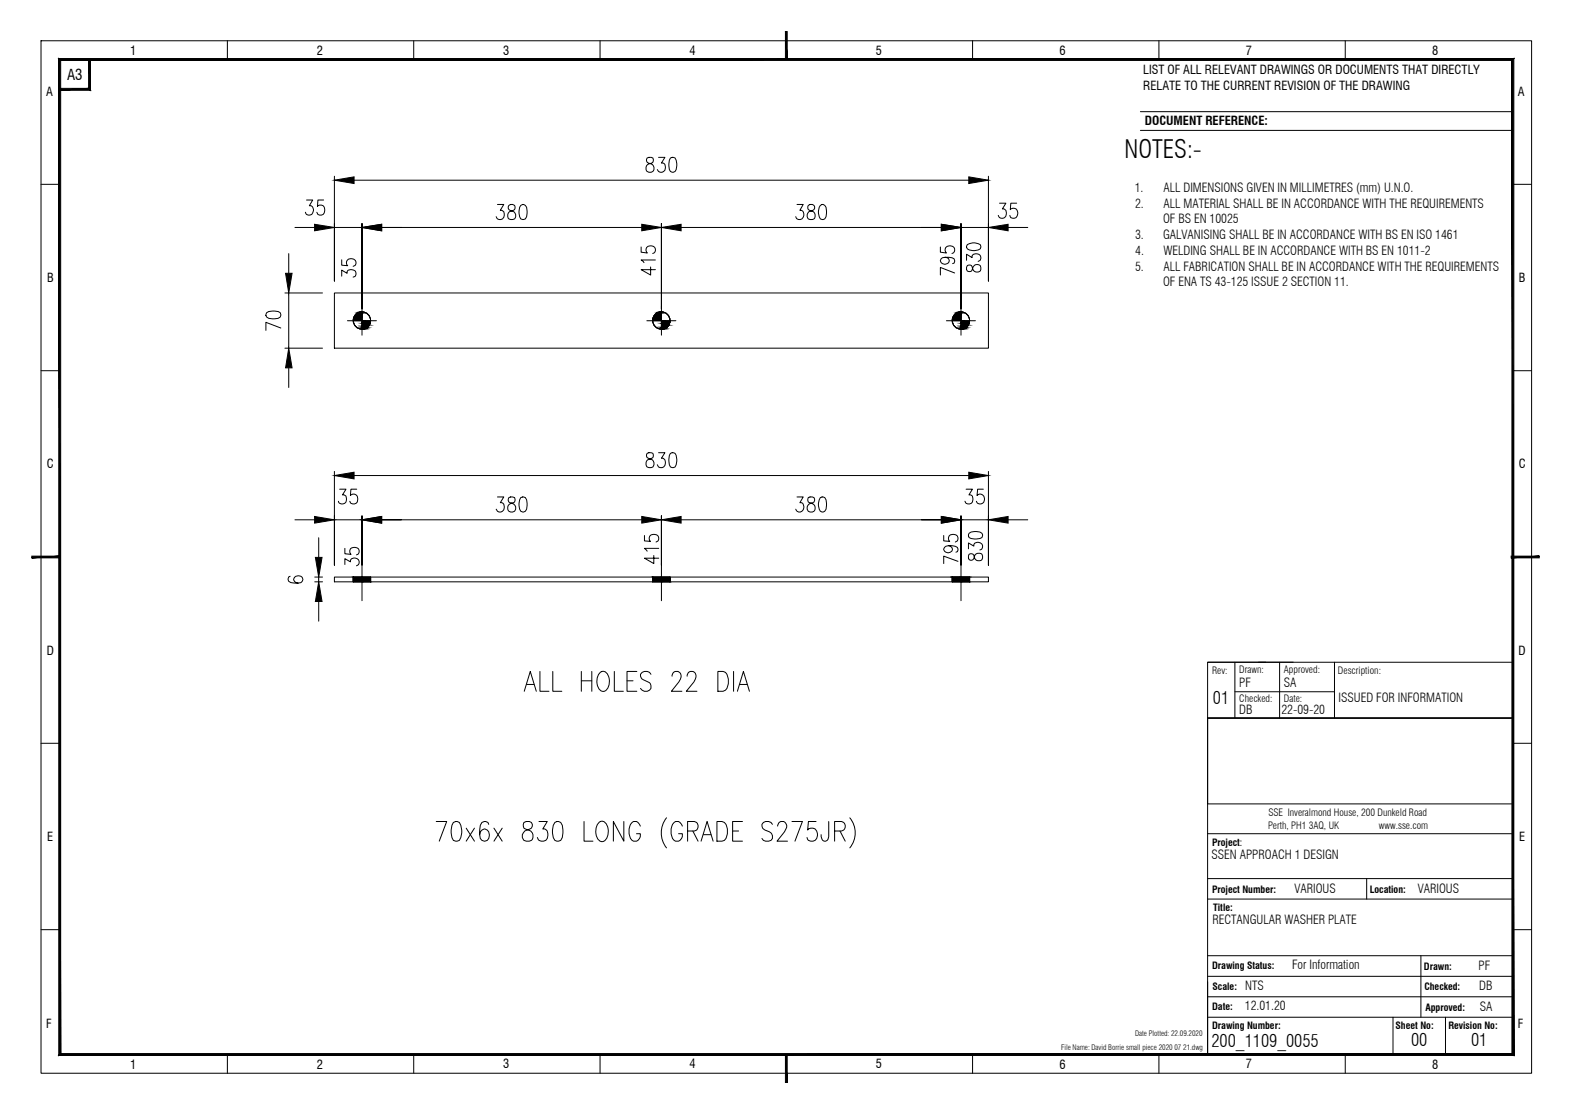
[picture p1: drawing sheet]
<svg xmlns="http://www.w3.org/2000/svg" width="420mm" height="297mm" viewBox="0 0 420 297" stroke-linecap="round" stroke-linejoin="round" font-family="sans-serif">
<!-- layer: Border -->
<g fill="none" stroke="#000" stroke-width=".27">
<path d="M304.4 29.8h99.4M304.4 34.8h99.4M322.4 176.7h81.4M345.2 176.7h-22.8v14.9h81.4h-81.4v89.8h81.4M356.2 176.7v14.9M403.8 213.5v18.1M322.4 222.5h81.4M322.4 234.5h81.4M322.4 239.9h81.4M364.8 234.5v5.4M322.4 255.1h81.4M379.3 255.1v16.4"/>
<path d="M322.4 260.6h81.4M322.4 266h81.4M322.4 271.5h81.4M371.8 271.5v9.9M385.9 271.5v9.9"/>
</g>
<!-- layer: Border Grid -->
<g fill="none" stroke="#000" stroke-width=".27">
<path d="M11 10.9h397.8v275.5h-397.8zM60.7 10.9v5M110.4 10.9v5M160.2 10.9v5M259.6 10.9v5M309.4 10.9v5M359.1 10.9v5M11 49.2h4.9M403.8 49.2h5M11 98.9h4.9M403.8 98.9h5M11 198.4h4.9"/>
<path d="M403.8 198.4h5M11 248.1h4.9M403.8 248.1h5M60.7 281.4v5M110.4 281.4v5M160.2 281.4v5M259.6 281.4v5M309.4 281.4v5M359.1 281.4v5"/>
</g>
<!-- layer: Border -->
<g fill="#000" stroke="#000" stroke-width=".27">
<path d="M15.7 15.6l.5 .5 387.9-.5zM16.2 16.1l387.9-.5-.5 .5zM404.1 15.6l-.5 .5 .5 265.6zM403.6 16.1l.5 265.6-.5-.5zM15.7 281.7h388.4l-.5-.5zM16.2 281.2h387.4l-387.9 .5zM15.7 15.6v266.1l.5-.5zM15.7 15.6l.5 .5v265.1z"/>
<path d="M15.9 23.6v.5l7.8-.5zM15.9 24.1l7.8-.5 .5 .5zM23.7 15.9v7.7l.5 .5zM23.7 15.9h.5v8.2z"/>
</g>
<!-- layer: 0 -->
<g fill="#000" stroke="#000" stroke-width=".27">
<path d="M209.7 8.4v7.5h.4zM209.7 8.4h.4v7.5z"/>
<path d="M8.5 148.9h7.4v-.5zM8.5 148.4h7.4l-7.4 .5z"/>
<path d="M403.4 148.9h7.5v-.5zM403.4 148.4h7.5l-7.5 .5z"/>
<path d="M209.7 281.4v7.5h.4zM209.7 281.4h.4v7.5z"/>
</g>
<path d="M329.6 176.7v14.9M335.9 176.7h2M341.6 176.7v14.9M403.8 176.7v14.9M322.4 191.6h81.4v22.9h-81.4zM329.6 184.6h26.6" fill="none" stroke="#000" stroke-width=".27"/>
<!-- layer: PDF16_Text -->
<g fill="none" stroke="#000" stroke-width=".27">
<path d="M144.1 179.2v5.3h2.4M147.6 179.2v5.3h2.4M155.2 179.2v5.3M158 179.2v5.3M160.2 179.5a1.41 1.41 0 0 1 2.3 1 3.4 3.4 0 0 1-1.1 3.9 1.79 1.79 0 0 1-2-1.9 3.6 3.6 0 0 1 .8-3zM164 179.2v5.3h2.4M170 179.2h-2.6v5.3h2.6M173.8 180a1.47 1.47 0 0 0-1.6-.9 1.47 1.47 0 0 0-1.2 1.4l.4 .7 1.6 .8a1.32 1.32 0 0 1 .8 1.3 1.32 1.32 0 0 1-1 1.2h-.8l-1-.8M191.6 179.2h1.4a2.08 2.08 0 0 1 1.4 2 3.9 3.9 0 0 1-.7 3l-.7 .3h-1.4zM195.8 179.2v5.3M139.9 184.5l1.6-5.3 1.7 5.3M140.5 182.7h2"/>
<path d="M155.2 181.7h2.8M167.4 181.7h1.6M179.4 180.5a1.35 1.35 0 0 1 .8-1.3h.8a1.67 1.67 0 0 1 .2 2.8l-2 2.5h2.8M183.4 180.5a1.35 1.35 0 0 1 .8-1.3h.8a1.36 1.36 0 0 1 .6 2l-.4 .8-2 2.5h2.8M196.8 184.5l1.6-5.3 1.7 5.3M197.4 182.7h2M116.4 219.2h2.8l-2 5.3M121 219.5l.7-.3 .9 .3a4.7 4.7 0 0 1 0 4.8l-.6 .2-1-.2a5 5 0 0 1 0-4.8zM139.9 219.5a1.24 1.24 0 0 0 .3 1.7l.8 .3a1.54 1.54 0 0 1 1.2 2.3 1.54 1.54 0 0 1-2.5 .2 1.61 1.61 0 0 1 1-2.5l.8-.3a1.04 1.04 0 0 0 .6-1 1.04 1.04 0 0 0-.8-1h-.8zM143.9 219.2h2.2l-1.2 2h.5a2.01 2.01 0 0 1 .3 3.1 1.47 1.47 0 0 1-2.2-.8M148.1 219.5l.6-.3 1 .3a5 5 0 0 1 0 4.8l-.6 .2-1-.2a4.7 4.7 0 0 1 0-4.8zM155.9 219.2v5.3h2.4"/>
<path d="M159.9 219.5a1.41 1.41 0 0 1 2.3 1 3.4 3.4 0 0 1-1.1 4 1.8 1.8 0 0 1-2-1.9l.1-1.8zM166.5 219.2v5.3l-2.8-5.3v5.3M177.9 218.3a6.5 6.5 0 0 0 0 8M191.4 219.2h1.3a2.04 2.04 0 0 1 1.5 2 3.8 3.8 0 0 1-.8 3.1l-.7 .2h-1.3zM198.2 219.2h-2.6v5.3h2.6M211.4 219.2h2.8l-2 5.3M217.8 219.2h-2l-.2 2.3a1.54 1.54 0 0 1 1.9-.3 1.54 1.54 0 0 1 .7 1.8 1.43 1.43 0 0 1-1.2 1.5 1.43 1.43 0 0 1-1.6-1M221.2 219.2v4.1l-.2 .7a.87 .87 0 0 1-.8 .5 .87 .87 0 0 1-.8-.5l-.2-1.2M226.8 218.3a6.3 6.3 0 0 1 0 8M124.4 221l2.2 3.5M126.6 221l-2.2 3.5M130.5 220l-.3-.5-.5-.3-1.1 .3a6.1 6.1 0 0 0-.4 4.3 1.23 1.23 0 0 0 1.1 .7 1.23 1.23 0 0 0 1.2-.7 1.67 1.67 0 0 0-1.2-2.6l-1.1 .8-.2 .8"/>
<path d="M131.9 221l2.2 3.5M134.1 221l-2.2 3.5M170.9 220.5a1.4 1.4 0 0 0-1.4-1.3 1.4 1.4 0 0 0-1.4 1.3 3.3 3.3 0 0 0 1 4 1.55 1.55 0 0 0 1.8-2h-1M182.1 220.5a1.4 1.4 0 0 0-1.4-1.3 1.4 1.4 0 0 0-1.3 1.3 3.3 3.3 0 0 0 .9 4 1.55 1.55 0 0 0 1.8-2h-1M183.5 221.8h1.9a1.31 1.31 0 0 0 1-1.3 1.31 1.31 0 0 0-1-1.3h-1.9v5.3M184.9 221.8l1.4 2.7M187.1 224.5l1.7-5.3 1.6 5.3M187.8 222.8h2M195.6 221.8h1.6M206.2 220a1.47 1.47 0 0 0-1.6-.8 1.47 1.47 0 0 0-1.2 1.3l.4 .7 1.6 .8a1.31 1.31 0 0 1 .8 1.3 1.31 1.31 0 0 1-1 1.2l-1.4-.2-.4-.5M207.6 220.5l.4-1 .4-.3h.8a1.42 1.42 0 0 1 .6 2l-.4 .8-2 2.5h2.8M222.8 221.8h1.8a1.31 1.31 0 0 0 1-1.3 1.31 1.31 0 0 0-1-1.3h-1.8v5.3"/>
<path d="M224.2 221.8l1.4 2.7"/>
</g>
<!-- layer: PDF16_0 -->
<g fill="none" stroke="#000" stroke-width=".27">
<path d="M89.3 78.2h174.5v14.7h-174.5z"/>
<circle cx="96.6" cy="85.5" r="2.31"/>
<circle cx="176.5" cy="85.5" r="2.31"/>
<circle cx="256.5" cy="85.5" r="2.31"/>
</g>
<!-- layer: PDF16_Dimensions -->
<g fill="none" stroke="#000" stroke-width=".27">
<path d="M81.8 53.4h1.7l-.9 1.5a1.26 1.26 0 0 1 1.1 1.4 1.26 1.26 0 0 1-1.4 1.1l-.5-.2-.3-.6M86.4 53.4h-1.5l-.2 1.7a1.14 1.14 0 0 1 1.5-.2 1.14 1.14 0 0 1 .5 1.3 1.08 1.08 0 0 1-.9 1.2 1.08 1.08 0 0 1-1.2-.8M89.3 47v28v-15.4M94.5 48.1h164.1M96.6 59.6v22.8v-22.8M132.8 54.6h1.7l-1 1.5a1.13 1.13 0 0 1 1.1 .7 1.13 1.13 0 0 1-.1 1.2 1.08 1.08 0 0 1-1.1 .6 1.08 1.08 0 0 1-1-.8M135.8 54.8a.84 .84 0 0 0 .3 1.3 1.43 1.43 0 0 1 1.4 .8 1.43 1.43 0 0 1-.1 1.5 1.18 1.18 0 0 1-1.9-.4 1.18 1.18 0 0 1 .9-1.7l.7-.2a.92 .92 0 0 0 .3-1.3l-.6-.2h-.5zM139 54.8l.8-.2a1.88 1.88 0 0 1 .9 2.3l-.1 .9-.4 .6-.4 .2-.8-.2a3.6 3.6 0 0 1 0-3.6zM172.7 42.2a.87 .87 0 0 0 .4 1.3 1.29 1.29 0 0 1 1.4 .9 1.29 1.29 0 0 1-.7 1.6 1.16 1.16 0 0 1-1.4-.9 1.16 1.16 0 0 1 1-1.4l.6-.2a.83 .83 0 0 0 .4-.8 .83 .83 0 0 0-.6-.7zM175.8 42h1.7l-.9 1.5h.4a1.25 1.25 0 0 1 .5 1.8 1.25 1.25 0 0 1-1.8 .3l-.2-.3M176.6 59.6v22.8v-22.8M179 42.2l.4-.2 .8 .2a3.6 3.6 0 0 1 0 3.6l-.8 .2a1.83 1.83 0 0 1-.9-2.3z"/>
<path d="M212.8 54.6h1.6l-.9 1.5a1.24 1.24 0 0 1 1.1 1.4 1.24 1.24 0 0 1-1.4 1.1l-.4-.2-.4-.6M215.8 54.8a.89 .89 0 0 0 .3 1.3 1.44 1.44 0 0 1 1.4 2.2 1.15 1.15 0 0 1-1.4 .2 1.15 1.15 0 0 1-.6-1.2 1.43 1.43 0 0 1 1.5-1.2 .83 .83 0 0 0 .5-.8 .83 .83 0 0 0-.6-.7h-.7zM219 54.8l.7-.2a1.92 1.92 0 0 1 .9 2.3l-.1 .9-.3 .6-.5 .2-.7-.2a3.4 3.4 0 0 1 0-3.6zM256.5 59.6v22.8v-22.8M263.8 47v28v-15.4M266.8 54.2h1.7l-.9 1.6h.4a1.27 1.27 0 0 1 .5 1.8 1.27 1.27 0 0 1-1.9 .3l-.1-.4M271.4 54.2h-1.6l-.1 1.8a1.16 1.16 0 0 1 1.4-.3 1.16 1.16 0 0 1 .6 1.4 1.08 1.08 0 0 1-.9 1.1 1.08 1.08 0 0 1-1.2-.7M76.1 78.2h10M77.1 67.7v5.2M77.1 78.2v14.7M78.7 60.7h5.3M89.3 60.7h7.3"/>
<path d="M91.2 73.7v-1.6l1.5 .8v-.4a1.36 1.36 0 0 1 2.3 .3l-.1 .9-.6 .3M91.2 69.3v1.5l1.6 .1a1.19 1.19 0 0 1 0-1.6 1.19 1.19 0 0 1 1.6-.1 1 1 0 0 1 .7 1 1 1 0 0 1-.8 .9M107.1 60.7h-5.2h69.4M171.1 65.9v1.4l1.7 .2a1.13 1.13 0 0 1-.2-1.4 1.13 1.13 0 0 1 1.3-.5 1.04 1.04 0 0 1 1.1 .9 1.04 1.04 0 0 1-.8 1.1M173.7 71.2v2.2l-2.6-1.4h3.8M174.9 69.4h-3.8l.8 .7M181.8 60.7h69.5h-5.3M251 65.9v1.4l1.6 .2a1.13 1.13 0 0 1-.2-1.4 1.13 1.13 0 0 1 1.3-.5 1.04 1.04 0 0 1 1.1 .9 1.04 1.04 0 0 1-.7 1.1M252.3 68.7l.5 .1a.83 .83 0 0 1 .6 .8 .83 .83 0 0 1-.6 .8 1.07 1.07 0 0 1-1.3-.1 1.07 1.07 0 0 1-.3-1.3 3.5 3.5 0 0 1 3.5 0l.1 .8-.1 .4-.4 .2M254.8 72.9l-3.8-1.5v2M256.5 60.7h7.3M258 69.5v-1.6l1.5 .8v-.4a1.19 1.19 0 0 1 1.7-.5 1.19 1.19 0 0 1 .2 1.8l-.3 .2"/>
<path d="M258.2 70.9l-.2 1a.8 .8 0 0 0 .7 .6 .8 .8 0 0 0 .8-.4 1.23 1.23 0 0 1 .8-1.4 1.23 1.23 0 0 1 1.5 .6 1.1 1.1 0 0 1-.8 1.3 1.1 1.1 0 0 1-1.3-.8l-.2-.6a.83 .83 0 0 0-1.3-.3zM258.2 65.3a3.3 3.3 0 0 1 3.4 0l.2 .7a1.88 1.88 0 0 1-2.1 .9l-1.5-.5-.2-.4zM269.1 60.7h5.2M71.2 83.4a4 4 0 0 1 3.6 0l.2 .8a1.81 1.81 0 0 1-2.3 .9l-1-.1-.5-.4-.2-.4zM75 87.5l-4-1.5v2.2M76.1 92.9h10M77.1 98.2v5.2M78.7 138.7h5.3M89.3 125.8v25v-13.1M89.3 138.7h7.3M90.7 130.6h1.7l-1 1.5h.4a1.22 1.22 0 0 1 .5 1.9 1.22 1.22 0 0 1-2-.2M94.5 126.9h164.1"/>
<path d="M95.2 130.6h-1.5l-.2 1.6a1.15 1.15 0 0 1 1.5-.2 1.15 1.15 0 0 1 .5 1.4 1.09 1.09 0 0 1-.9 1.1 1.09 1.09 0 0 1-1.2-.7M96.6 137.7v13.1v-13.1M107.1 138.7h-5.2h69.4M132.8 132.6h1.7l-1 1.6h.5a1.35 1.35 0 0 1 .6 1.5 1.35 1.35 0 0 1-1.4 1l-.4-.3-.4-.5M135.8 132.8a.9 .9 0 0 0 .3 1.4 1.31 1.31 0 0 1 1.5 .9 1.31 1.31 0 0 1-.8 1.6 1.18 1.18 0 0 1-1.3-1 1.18 1.18 0 0 1 .9-1.4l.7-.1a.98 .98 0 0 0 .3-1.4l-.6-.2zM139 132.8l.8-.2a1.85 1.85 0 0 1 .9 2.3l-.1 1-.4 .5-.7 .3a1.95 1.95 0 0 1-1-2.4zM172.7 121a.82 .82 0 0 0 .4 1.3l.5 .3a1.14 1.14 0 0 1 .9 1.7 1.14 1.14 0 0 1-2 0 1.14 1.14 0 0 1 .9-1.7l.6-.3a.79 .79 0 0 0 .4-.8 .79 .79 0 0 0-.6-.7zM175.8 120.8h1.7l-.9 1.5a1.16 1.16 0 0 1 1 .7 1.16 1.16 0 0 1-.1 1.2 1.08 1.08 0 0 1-1.1 .6 1.08 1.08 0 0 1-.9-.8M176.6 137.7v13.1v-13.1M179 121l.7-.2a1.88 1.88 0 0 1 1 2.3l-.5 1.5-.8 .2a1.87 1.87 0 0 1-.9-2.2l.2-1.1zM181.8 138.7h69.5h-5.3M212.8 132.6h1.6l-.9 1.6h.4a1.25 1.25 0 0 1 .6 1.8 1.25 1.25 0 0 1-1.9 .2l-.2-.3"/>
<path d="M215.8 132.8a.99 .99 0 0 0 .8 1.5 1.19 1.19 0 0 1 .9 1.8 1.19 1.19 0 0 1-2 0 1.19 1.19 0 0 1 .9-1.8l.6-.1a.81 .81 0 0 0 .5-.9 .81 .81 0 0 0-.6-.7zM219 132.8l.7-.2a1.9 1.9 0 0 1 .9 2.3l-.1 1-.3 .5-.8 .3a2.37 2.37 0 0 1-.7-3.3zM256.5 137.7v13.1v-13.1M256.5 138.7h7.3M257.9 130.6h1.7l-1 1.5h.5a1.25 1.25 0 0 1 .5 1.8 1.25 1.25 0 0 1-1.8 .3l-.2-.4M262.5 130.6h-1.5l-.2 1.6a1.28 1.28 0 0 1 2.1 .7 1.28 1.28 0 0 1-1.5 1.6l-.4-.2-.4-.5M263.8 125.8v25v-13.1M269.1 138.7h5.2M77.5 153.8a.87 .87 0 0 0-.4 1.4 4.5 4.5 0 0 0 3.2 .3 .96 .96 0 0 0 0-1.7 1.28 1.28 0 0 0-1.9 .9l.6 .8 .6 .1M84 154h2.1M84 155.3h2.1M85.1 143.5v5.3"/>
<path d="M85.1 154v1.3M89.3 154h174.5v1.3h-174.5zM92.1 150.7v-1.6l1.4 .8a1.12 1.12 0 0 1 1.8-.8 1.12 1.12 0 0 1-.1 1.9M92.1 146.3v1.5l1.6 .2a1.11 1.11 0 0 1-.2-1.4 1.11 1.11 0 0 1 1.3-.5 1.02 1.02 0 0 1 1.1 .8 1.02 1.02 0 0 1-.7 1.2M94.3 155.3v-1.3v1.3M94.3 154h4.6v1.3h-4.6zM96.6 150.3v10M98.9 155.3v-1.3v1.3M172 142.9v1.5l1.6 .1a1.11 1.11 0 0 1-.2-1.4 1.11 1.11 0 0 1 1.3-.5 1.04 1.04 0 0 1 1.1 .9 1.04 1.04 0 0 1-.7 1.2M174.2 155.3v-1.3v1.3M174.2 154h4.6v1.3h-4.6zM174.5 148.3v2.1l-2.5-1.4h3.8"/>
<path d="M175.8 146.3h-3.8l.7 .8M176.6 150.3v10M178.8 155.3v-1.3v1.3M251.9 142.9v1.5l1.6 .1a1.1 1.1 0 0 1-.2-1.4 1.1 1.1 0 0 1 1.3-.5 1.04 1.04 0 0 1 1.1 .8 1.04 1.04 0 0 1-.7 1.3M253.2 145.6a.98 .98 0 0 1 .9 1.5 1.24 1.24 0 0 1-1.3 .4 1.24 1.24 0 0 1-.9-1 1.61 1.61 0 0 1 2.2-.9l1.5 .5 .1 .7-.1 .4-.4 .2M253.7 154h5.5M254.2 155.3v-1.3v1.3M254.2 154h4.6v1.3h-4.6zM255.7 149.8l-3.8-1.4v2M256.5 150.3v10M258.5 146.5v-1.6l1.5 .9v-.5a1.2 1.2 0 0 1 1.7-.4 1.2 1.2 0 0 1 .2 1.7l-.3 .2M258.7 147.9a.97 .97 0 0 0-.2 1 .97 .97 0 0 0 .9 .6 1.66 1.66 0 0 0 .9-1.5 1.12 1.12 0 0 1 1.7-.2 1.12 1.12 0 0 1-.1 1.7 1.34 1.34 0 0 1-1.9-1.3 .88 .88 0 0 0-1.3-.3z"/>
<path d="M258.7 142.3a3.3 3.3 0 0 1 3.4 0l.2 .4-.2 .8a4 4 0 0 1-3.4 0l-.2-.5zM258.8 155.3v-1.3v1.3M85.1 160.5v5.3"/>
</g>
<g fill="#000" stroke="#000" stroke-width=".27">
<path d="M84 59.9l5.3 .8-5.3 .9zM89.3 48.1l5.2-.9v1.8zM96.6 60.7l5.3-.8v1.7zM171.3 59.9l5.3 .8-5.3 .9zM176.6 60.7l5.2-.8v1.7zM251.3 59.9l5.2 .8-5.2 .9zM258.6 47.2l5.2 .9-5.2 .9zM263.8 60.7l5.3-.8v1.7zM76.2 72.9h1.8l-.9 5.3zM77.1 92.9l.9 5.3h-1.8zM84 137.8l5.3 .9-5.3 .9zM89.3 126.9l5.2-.9v1.8z"/>
<path d="M96.6 138.7l5.3-.9v1.8zM171.3 137.8l5.3 .9-5.3 .9zM176.6 138.7l5.2-.9v1.8zM251.3 137.8l5.2 .9-5.2 .9zM258.6 126l5.2 .9-5.2 .9zM263.8 138.7l5.3-.9v1.8zM84.2 148.8h1.8l-.9 5.2zM85.1 155.3l.9 5.2h-1.8z"/>
<path d="M94.3 154l2.3 1.3v-1.3zM94.3 154l2.3 1.3h-2.3z"/>
<path d="M96.6 154l2.3 1.3v-1.3zM96.6 154l2.3 1.3h-2.3z"/>
<path d="M174.2 154l2.4 1.3v-1.3zM174.2 154l2.4 1.3h-2.4z"/>
<path d="M176.6 154l2.2 1.3v-1.3zM176.6 154l2.2 1.3h-2.2z"/>
<path d="M254.2 154l2.3 1.3v-1.3zM254.2 154l2.3 1.3h-2.3z"/>
<path d="M256.5 154l2.3 1.3v-1.3zM256.5 154l2.3 1.3h-2.3z"/>
</g>
<!-- layer: PDF16_EL-Holes -->
<g fill="none" stroke="#000" stroke-width=".27">
<path d="M92.7 85.6h7.8M96.6 81.7v7.8M172.7 85.6h7.7M176.6 81.7v7.8M252.6 85.6h7.8M256.5 81.7v7.8"/>
<circle cx="96.6" cy="85.5" r="2.31"/>
<circle cx="176.5" cy="85.5" r="2.31"/>
<circle cx="256.5" cy="85.5" r="2.31"/>
</g>
<g fill="#000" stroke="#000" stroke-width=".27">
<path d="M96.2 83.3h.4zM96.6 87.8h.8zM176.1 83.3h.5zM176.6 87.8h.8zM256.1 83.3h.4zM256.5 87.8h.8z"/>
<path d="M96.2 83.3l.4 .1zM95.8 83.4h.8zM95.8 83.4l.8 .2v-.2zM95.4 83.6l.4-.2 .8 .2zM95.4 83.6l1.2 .2v-.2zM95.1 83.8l.3-.2 1.2 .2zM95.1 83.8l1.5 .3v-.3zM95.1 83.8l1.5 .3h-1.7zM94.9 84.1l1.7 .3v-.3zM94.9 84.1l1.7 .3h-2zM94.6 84.4l2 .4v-.4zM94.6 84.4l2 .4h-2.2zM94.4 84.8l2.2 .4v-.4zM94.4 84.8l2.2 .4h-2.3zM94.3 85.2l2.3 .4v-.4zM94.3 85.2l2.3 .4h-2.3z"/>
<path d="M96.6 87.8h.4zM96.6 87.8h.4z"/>
<path d="M96.6 85.6l2.3 .4v-.4zM96.6 85.6l2.3 .4h-2.3zM96.6 86l2.2 .3 .1-.3zM96.6 86l2.2 .3h-2.2zM96.6 86.3l2 .4 .2-.4zM96.6 86.3l2 .4h-2zM96.6 86.7l1.8 .3 .2-.3zM96.6 86.7l1.8 .3h-1.8zM96.6 87l1.5 .3 .3-.3zM96.6 87l1.5 .3h-1.5zM96.6 87.3l1.2 .3 .3-.3zM96.6 87.3l1.2 .3h-1.2zM96.6 87.6l.8 .2 .4-.2zM96.6 87.6l.8 .2h-.8z"/>
<path d="M176.1 83.3l.5 .1zM175.8 83.4h.8zM175.8 83.4l.8 .2v-.2zM175.4 83.6l.4-.2 .8 .2zM175.4 83.6l1.2 .2v-.2zM175.1 83.8l.3-.2 1.2 .2zM175.1 83.8l1.5 .3v-.3zM175.1 83.8l1.5 .3h-1.8zM174.8 84.1l1.8 .3v-.3zM174.8 84.1l1.8 .3h-2.1zM174.5 84.4l2.1 .4v-.4zM174.5 84.4l2.1 .4h-2.2zM174.4 84.8l2.2 .4v-.4zM174.4 84.8l2.2 .4h-2.3zM174.3 85.2l2.3 .4v-.4zM174.3 85.2l2.3 .4h-2.4z"/>
<path d="M176.6 87.8h.3zM176.6 87.8h.3z"/>
<path d="M176.6 85.6l2.2 .4v-.4zM176.6 85.6l2.2 .4h-2.2zM176.6 86l2.1 .3 .1-.3zM176.6 86l2.1 .3h-2.1zM176.6 86.3l1.9 .4 .2-.4zM176.6 86.3l1.9 .4h-1.9zM176.6 86.7l1.7 .3 .2-.3zM176.6 86.7l1.7 .3h-1.7zM176.6 87l1.4 .3 .3-.3zM176.6 87l1.4 .3h-1.4zM176.6 87.3l1.1 .3 .3-.3zM176.6 87.3l1.1 .3h-1.1zM176.6 87.6l.8 .2 .3-.2zM176.6 87.6l.8 .2h-.8z"/>
<path d="M256.1 83.3l.4 .1zM255.7 83.4h.8zM255.7 83.4l.8 .2v-.2zM255.3 83.6l.4-.2 .8 .2zM255.3 83.6l1.2 .2v-.2zM255 83.8l.3-.2 1.2 .2zM255 83.8l1.5 .3v-.3zM255 83.8l1.5 .3h-1.8zM254.7 84.1l1.8 .3v-.3zM254.7 84.1l1.8 .3h-2zM254.5 84.4l2 .4v-.4zM254.5 84.4l2 .4h-2.2zM254.3 84.8l2.2 .4v-.4zM254.3 84.8l2.2 .4h-2.3zM254.2 85.2l2.3 .4v-.4zM254.2 85.2l2.3 .4h-2.3z"/>
<path d="M256.5 87.8h.4zM256.5 87.8h.4z"/>
<path d="M256.5 85.6l2.3 .4v-.4zM256.5 85.6l2.3 .4h-2.3zM256.5 86l2.2 .3 .1-.3zM256.5 86l2.2 .3h-2.2zM256.5 86.3l2 .4 .2-.4zM256.5 86.3l2 .4h-2zM256.5 86.7l1.8 .3 .2-.3zM256.5 86.7l1.8 .3h-1.8zM256.5 87l1.5 .3 .3-.3zM256.5 87l1.5 .3h-1.5zM256.5 87.3l1.2 .3 .3-.3zM256.5 87.3l1.2 .3h-1.2zM256.5 87.6l.8 .2 .4-.2zM256.5 87.6l.8 .2h-.8z"/>
</g>
<text font-size="6.7" x="300.2" y="42.1">NOTES:-</text>
<g font-size="4.7">
<text x="323.8" y="187.9">01</text>
<text x="323.4" y="279.4">200_1109_0055</text>
<text x="376.7" y="279.2">00</text>
<text x="392.7" y="279.2">01</text>
</g>
<text font-size="4" x="17.9" y="21.3">A3</text>
<g font-size="3.3">
<text x="34.7" y="14.6">1</text>
<text x="84.6" y="14.6">2</text>
<text x="134.3" y="14.6">3</text>
<text x="184.1" y="14.6">4</text>
<text x="233.8" y="14.6">5</text>
<text x="282.9" y="14.6">6</text>
<text x="332.6" y="14.6">7</text>
<text x="382.3" y="14.6">8</text>
<text x="305.2" y="19.8">LIST OF ALL RELEVANT DRAWINGS OR DOCUMENTS THAT DIRECTLY</text>
<text x="305.2" y="24">RELATE TO THE CURRENT REVISION OF THE DRAWING</text>
<text x="12.3" y="25.6">A</text>
<text x="405.2" y="25.6">A</text>
<text x="305.6" y="33.5">DOCUMENT REFERENCE:</text>
<text x="302.9" y="51.3">1.</text>
<text x="310.6" y="51.3">ALL DIMENSIONS GIVEN IN MILLIMETRES (mm) U.N.O.</text>
<text x="303" y="55.5">2.</text>
<text x="310.5" y="59.6">OF BS EN 10025</text>
<text x="310.6" y="55.5">ALL MATERIAL SHALL BE IN ACCORDANCE WITH THE REQUIREMENTS</text>
<text x="303" y="63.8">3.</text>
<text x="310.5" y="63.8">GALVANISING SHALL BE IN ACCORDANCE WITH BS EN ISO 1461</text>
<text x="303.1" y="68">4.</text>
<text x="310.5" y="68">WELDING SHALL BE IN ACCORDANCE WITH BS EN 1011-2</text>
<text x="12.6" y="75.3">B</text>
<text x="303" y="72.2">5.</text>
<text x="310.5" y="76.4">OF ENA TS 43-125 ISSUE 2 SECTION 11.</text>
<text x="310.6" y="72.2">ALL FABRICATION SHALL BE IN ACCORDANCE WITH THE REQUIREMENTS</text>
<text x="405.4" y="75.3">B</text>
<text x="12.5" y="125">C</text>
<text x="405.4" y="125">C</text>
<text x="12.5" y="174.8">D</text>
<text x="405.4" y="174.8">D</text>
<text x="330.8" y="183.5">PF</text>
<text x="342.7" y="183.4">SA</text>
<text x="330.8" y="190.6">DB</text>
<text x="342" y="190.6">22-09-20</text>
<text x="357.3" y="187.4">ISSUED FOR INFORMATION</text>
<text x="12.6" y="224.5">E</text>
<text x="405.5" y="224.5">E</text>
<text x="323.4" y="229.2">SSEN APPROACH 1 DESIGN</text>
<text x="345.6" y="238.3">VARIOUS</text>
<text x="378.4" y="238.3">VARIOUS</text>
<text x="323.6" y="246.7">RECTANGULAR WASHER PLATE</text>
<text x="344.9" y="258.7">For Information</text>
<text x="394.7" y="258.8">PF</text>
<text x="332.3" y="269.7">12.01.20</text>
<text x="332.4" y="264.2">NTS</text>
<text x="394.8" y="264.3">DB</text>
<text x="395" y="269.7">SA</text>
<text x="12.3" y="274.2">F</text>
<text x="405.2" y="274.2">F</text>
<text x="34.7" y="285.2">1</text>
<text x="84.6" y="285.2">2</text>
<text x="134.3" y="285.2">3</text>
<text x="184.1" y="285.2">4</text>
<text x="233.8" y="285.2">5</text>
<text x="282.9" y="285.2">6</text>
<text x="332.6" y="285.2">7</text>
<text x="382.3" y="285.2">8</text>
</g>
<g font-size="2.7">
<text x="323.6" y="180">Rev:</text>
<text x="330.8" y="179.6">Drawn:</text>
<text x="342.7" y="179.6">Approved:</text>
<text x="357.2" y="180">Description:</text>
<text x="330.8" y="187.5">Checked:</text>
<text x="342.7" y="187.5">Date:</text>
<text x="338.5" y="221.1">Perth, PH1 3AQ, UK</text>
<text x="338.6" y="217.8">SSE Inveralmond House, 200 Dunkeld Road</text>
<text x="368.1" y="221.1">www.sse.com</text>
</g>
<g font-size="2.6">
<text x="323.5" y="225.8">Project:</text>
<text x="323.5" y="238.3">Project Number:</text>
<text x="365.6" y="238.3">Location:</text>
<text x="323.8" y="243.1">Title:</text>
<text x="323.5" y="258.7">Drawing Status:</text>
<text x="380.1" y="258.8">Drawn:</text>
<text x="323.5" y="269.6">Date:</text>
<text x="323.7" y="264.2">Scale:</text>
<text x="380.2" y="264.3">Checked:</text>
<text x="380.5" y="269.7">Approved:</text>
<text x="323.5" y="274.5">Drawing Number:</text>
<text x="372.5" y="274.5">Sheet No:</text>
<text x="386.6" y="274.5">Revision No:</text>
</g>
<g font-size="2">
<text x="283.2" y="280.1">File Name: David Borrie small piece 2020 07 21.dwg</text>
<text x="303" y="276.6">Date Plotted: 22.09.2020</text>
</g>
</svg>
